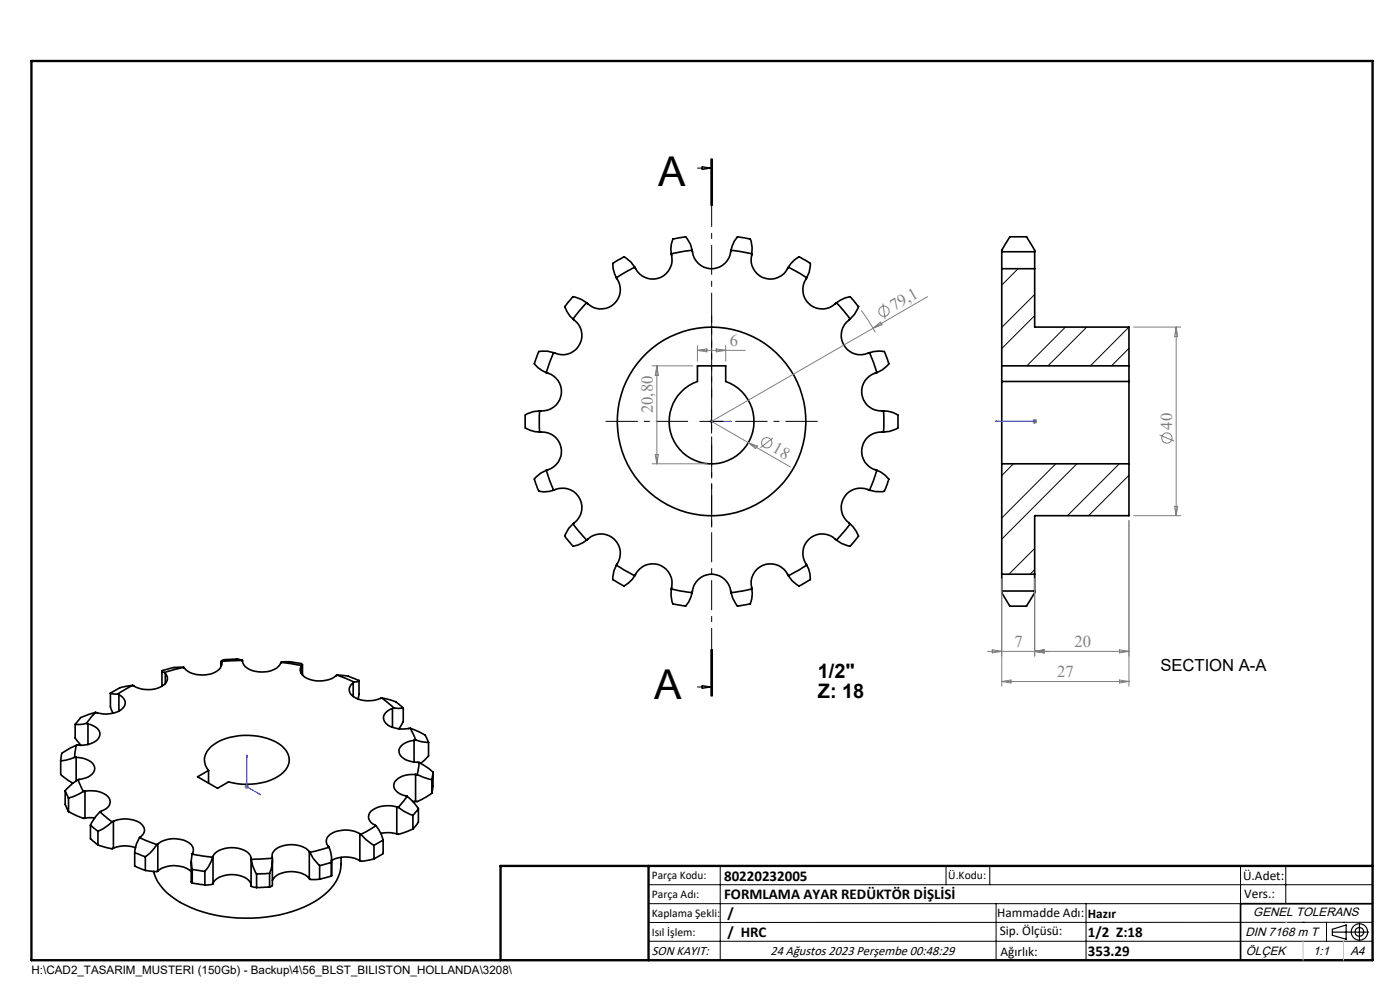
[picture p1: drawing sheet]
<svg xmlns="http://www.w3.org/2000/svg" width="297mm" height="210mm" viewBox="0 0 297 210" stroke-linecap="round" stroke-linejoin="round" font-family="sans-serif">
<g fill="none" stroke="#000" stroke-width=".35">
<path d="M130.8 58.9a4.1 4.1 0 0 1-.7 5.7 4.1 4.1 0 0 1-5.6-.4M134.7 56.7l-.8-1.1-1.5-1.1-1.2 .6-1.2 .8 .1 1.1 .7 1.9M134.7 56.7l-3.9 2.2M142.4 53.9a4.1 4.1 0 0 1-2.5 5.1 4.1 4.1 0 0 1-5.2-2.3M146.8 53.1l-4.4 .8M146.8 53.1a4.1 4.1 0 0 0 4.2 3.9 4.1 4.1 0 0 0 4.1-3.9M146.8 53.1l-.3-1.3-1-1.6-1.4 .2-1.4 .3-.3 1.1v2.1M155.1 53.1l4.4 .8M155.1 53.1l.7-2 .7-.9 1.3 .2 1.4 .3 .4 1.9-.1 1.3M159.5 53.9a4.1 4.1 0 0 0 2.6 5 4.1 4.1 0 0 0 5.2-2.2M167.3 56.7l1.3-1.6 .9-.6 1.2 .6 1.2 .8-.2 1.8-.6 1.2M167.3 56.7l3.8 2.2"/>
<path d="M171.1 58.9a4.1 4.1 0 0 0 .7 5.7 4.1 4.1 0 0 0 5.6-.4M212.5 53.4v3.6M212.5 53.4v-.3l1.7-2.9h3.6l1.7 2.9v.3M212.5 53.4h7M212.5 57h7M212.5 57v23.9M219.5 53.4v3.6M219.5 57v12.4h20v11.5M115.9 79a4.1 4.1 0 0 1 3.2 4.8 4.1 4.1 0 0 1-4.6 3.4M117.4 74.8l-1.5 4.2M117.4 74.8l-1.2-.3-1.9 .1-.6 1.6-.4 1 .8 .8 1.8 1M121.6 67.7a4.1 4.1 0 0 1 1.3 5.5 4.1 4.1 0 0 1-5.5 1.6"/>
<path d="M124.5 64.2l-2.9 3.5M124.5 64.2l-1.1-.7-1.3-.5-.5-.1-.3 .3-1.5 1.8 .5 1.1 1.3 1.6M148 77.6h6v3.3a9 9 0 0 1 4.2 13.9 9 9 0 0 1-14.5 0 9 9 0 0 1 4.3-13.9zM177.4 64.2l2.9 3.5M177.4 64.2l1.8-1 1.1-.3 .7 .8 1.1 1.3-.8 1.7-1 1M180.3 67.7a4.1 4.1 0 0 0-1.3 5.5 4.1 4.1 0 0 0 5.5 1.6M184.5 74.8l1.5 4.2M184.5 74.8l2-.3 1.1 .1 .5 1.3 .5 1.3-1.4 1.2-1.2 .6M186 79a4.1 4.1 0 0 0-3.1 4.8 4.1 4.1 0 0 0 4.5 3.4M212.5 77.6h27M114.5 91.6a4.1 4.1 0 0 1 4.6 3.4 4.1 4.1 0 0 1-3.2 4.8M114.5 87.2v4.4"/>
<path d="M114.5 87.2l-1.3 .1-1.3 .5-.5 .2v.4v2.4l2.1 .8h1M115.9 99.8l1.5 4.2M115.9 99.8l-1.2 .6-1.4 1.2 .4 1 .6 1.6 1.1 .1 2-.3M186 99.8l-1.5 4.2M186 99.8l1.8 1 .8 .8-.5 1.3-.5 1.3-1.9 .1-1.2-.3M187.4 87.2v4.4M187.4 91.6a4.1 4.1 0 0 0-4.5 3.4 4.1 4.1 0 0 0 3.1 4.8M187.4 87.2l2.1 .3 1 .5v.4v2.4l-1.8 .7-1.3 .1M212.5 80.9v17.5M212.5 80.9h27M212.5 98.4h27M212.5 98.4v23.4"/>
<path d="M239.5 80.9v17.5M239.5 98.4v11h-20v12.4M117.4 104a4.1 4.1 0 0 1 5.5 1.6 4.1 4.1 0 0 1-1.3 5.5M121.6 111.1l-1 1-.8 1.6 .8 1.1 1 1.1 1.1-.3 1.8-1M121.6 111.1l2.9 3.5M124.5 114.6v-.1a4.1 4.1 0 0 1 5.6-.3 4.1 4.1 0 0 1 .7 5.7M130.8 119.9l3.9 2.2M130.8 119.9l-.6 1.2-.2 1.8 1.2 .7 1.2 .7 1.7-1.4 .6-.8M171.1 119.9l-3.8 2.2M171.1 119.9l.5 .8 .2 1.1 .1 1.1-1.8 1.1-.6 .3-.4-.2-1.1-.9-.7-1.1M177.4 114.6v-.1a4.1 4.1 0 0 0-5.6-.3 4.1 4.1 0 0 0-.7 5.7M180.3 111.1l-2.9 3.5"/>
<path d="M180.3 111.1l1.3 1.6 .5 1-.8 1.1-1 1.1-1.8-.6-1.1-.7M184.5 104a4.1 4.1 0 0 0-5.5 1.6 4.1 4.1 0 0 0 1.3 5.5M134.7 122.1a4.1 4.1 0 0 1 5.2-2.3 4.1 4.1 0 0 1 2.5 5.1M142.4 124.9l-.1 1.4 .4 1.8 1.1 .2 1.7 .3 .6-.9 .7-2M142.4 124.9l4.4 .8M146.8 125.7a4.1 4.1 0 0 1 4.2-3.9 4.1 4.1 0 0 1 4.1 3.9M159.5 124.9v2.1l-.3 1.1-1 .2-1.7 .3-1-1.6-.4-1.3M159.5 124.9l-4.4 .8M167.3 122.1a4.1 4.1 0 0 0-5.3-2.3 4.1 4.1 0 0 0-2.5 5.1M212.5 121.8v3.6M212.5 125.4v.3l1.7 2.9h3.6l1.7-2.9v-.3M212.5 121.8h7"/>
<path d="M212.5 125.4h7M219.5 121.8v3.6M15.9 153.7v2.9l1.2 1.5M16.2 158.1l-.4 2.5M16.2 158.1a6.4 6.4 0 0 0-3.1 1.9l-.2 1.4M18.3 153.4l.4 .2M18.3 153.4l-2.4 .3M18.7 153.6l.6 .1a2.18 2.18 0 0 1 1.8 2.4 4.1 4.1 0 0 1-3.8 2h-1.1M18.7 153.6v4.3M20.2 151.1l-1.9 2.3M20.2 151.1a8.9 8.9 0 0 0-3.2 1.3l-1.1 1.3M23.4 147l1.6 .2"/>
<path d="M23.4 147v2.9l.6 1.4M25 147.2l.2 .1M25.2 147.3a1.82 1.82 0 0 1 1.1 2.6 5.6 5.6 0 0 1-5.8 1.3l-.3-.1M25.2 147.3v3.5M28.2 145.4l-3.2 1.8M28.2 145.4a7.1 7.1 0 0 0-4 1.2l-.8 .4M34.4 142.4v3.2M34.9 142.7l.2 .1M35.1 142.8a1.76 1.76 0 0 1-1.1 2.9 5.8 5.8 0 0 1-5.8-.3M35.1 142.8v2.2M39 141.6l-4.1 1.1M39 141.6a11.1 11.1 0 0 0-4.6 .7l.2 .3 .3 .1"/>
<path d="M44.8 158.3a13.5 13.5 0 0 1 13.5-1 4.3 4.3 0 0 1 2.9 4.9 6.8 6.8 0 0 1-4.8 3.6 15.8 15.8 0 0 1-7.9 .1l-2.4 1.3-4.2-2.4 2.3-1.4a3.4 3.4 0 0 1 .6-5.1zM46.9 140.3v1M47 140.3v.2M47 140.5a2 2 0 0 1-1.5 2.2 5.5 5.5 0 0 1-6.5-1.1M47 140.5v.6M51.4 140.1l-4.4 .2M51.4 140.1a1.85 1.85 0 0 0 1.6 1.9 6.1 6.1 0 0 0 6-.6l.6-.9M51.4 140.1a6.5 6.5 0 0 0-3.2-.2l-1.1 .2-.1 .2M59.6 140.5l4.4 .7M59.6 140.5a11.6 11.6 0 0 1 4.5 .4l.1 .1-.2 .2M63.9 141.3a2.08 2.08 0 0 0 1.9 2.8 5.6 5.6 0 0 0 5.5-.8l.1-.1M63.9 141.3v1.5"/>
<path d="M64 141.2l-.1 .1M64.2 141v2.2M71.4 143.2l3.7 1.5M71.4 143.2a11.4 11.4 0 0 1 4.8 1.1M74.9 144.8a1.67 1.67 0 0 0 .1 3 6.7 6.7 0 0 0 6 .3M74.9 144.8v2.9M75.1 144.7l-.2 .1M76.2 144.3l-.5 .3-.6 .1M76.2 144.3v2.9l-.2 1.1M81 148.1l2.5 2.1M81 148.1l.8 .1a6.4 6.4 0 0 1 3.4 1.6l.3 .4M83.3 150.3a2.25 2.25 0 0 0-1.9 2.4 4 4 0 0 0 3.9 1.9l1.7-.1"/>
<path d="M83.3 150.3v4M83.5 150.2l-.2 .1M83.5 150.2h2M85.5 150.2v2.9l-.9 1.5M87 154.5l1.2 2.5M87 154.5a10 10 0 0 1 3.3 1.6l.6 1.4M87.8 157l-.6 .2a2.84 2.84 0 0 0-2.6 2.1 3.2 3.2 0 0 0 3.3 2.4h1M87.8 157v4.7M88.2 157h-.4M88.2 157l1.2 .3 1.5 .2M90.9 157.5v2.9l-1.6 1.5M12.9 161.4v2.9l2.6 1.8"/>
<path d="M13.8 167.7l.7 1.6M13.8 167.7v2.9l.7 1.5M14.5 172.1l1.9 1 1.3 .5h.3M14.5 169.3v2.8M15.8 160.6h.4M15.8 160.6l-2 .7-.9 .1M16.2 160.6a4.1 4.1 0 0 1 3.8 2 2.46 2.46 0 0 1-2.5 2.6l-1 .2M16.2 160.6v5.1M16.5 165.4l1.2 2.5M16.5 165.4l-1.2 .9-1.5 1.4M17.7 167.9l-2 1-1.2 .4M18 167.8a5.3 5.3 0 0 1 5.1 1.5 1.76 1.76 0 0 1-1.1 2.5l-.8 .4"/>
<path d="M18 167.8l-.3 .1M18 167.8v5.8M19.2 175l1.6 1.3M19.2 175v2.9l1.6 1.3M20.1 173.5l-2.1 .1M20.8 179.2l3 .8 .3-.1M20.8 176.3v2.9M21.2 172.2l2.6 2.1M21.2 172.2l-1 1.1-1 1.7M23.8 174.3l-1.9 1.5-1.1 .5M24.1 174.2a6.1 6.1 0 0 1 6 .7 1.76 1.76 0 0 1-.4 2.7l-.1 .1M24.1 174.2l-.3 .1"/>
<path d="M24.1 174.2v5.7M28.8 179.8a6.5 6.5 0 0 0-4.7 .1M29.6 177.7l3.7 1.5M29.6 177.7l-.6 1.3-.4 1.8M33.3 179.2l-1.5 1.8-1 .7M33.5 179a5.7 5.7 0 0 1 7.2 .4 1.55 1.55 0 0 1 0 1.8M33.5 179l-.2 .2M33.5 179v5.7M44.2 163.4v2.7M69.8 179.7l-4 1.1M69.8 179.7l.5 2.1v1.1l-2.5 .7M76.3 176.8l.3 .2"/>
<path d="M76.3 176.8a6.1 6.1 0 0 0-6.5 .4 1.68 1.68 0 0 0 0 2.5M76.3 176.8v5.8M76.6 177l1 1.1 1.7 1.2M79.3 179.3v2.9M79.8 175.1l-3.2 1.9M79.8 175.1l1.1 2 .4 1.1M80.8 176.8l2.1-.2 1.3 .3M81.3 178.2l-2 1.1M81.3 178.2v2.8l-2 1.2M84.2 171.2l.3 .1M84.2 171.2a5.6 5.6 0 0 0-5.8 1.2 1.95 1.95 0 0 0 1.3 2.7h.1M84.2 171.2v5.7"/>
<path d="M84.5 171.3l1.2 .8 1.9 .9M86.4 168.9l-1.9 2.4M86.4 168.9l1.7 1.7 .7 .9M87.6 170h.6M87.6 175.9l-2.2 .8-.9 .3-.3-.1M87.6 173v2.9M88.2 164.3h.3M88.2 164.3a4.5 4.5 0 0 0-4.6 1.9 2.51 2.51 0 0 0 2.5 2.6l.3 .1M88.2 164.3v5.7M88.5 164.3l1.3 .6 1.8 .5M88.8 171.5l-1.2 1.5M88.8 171.5v2.9l-1.2 1.5"/>
<path d="M88.9 161.7l-.4 2.6M88.9 161.7l2 1.3 1 .8M91.6 168.3l-2.2 1.3-.9 .4h-.3M91.6 165.4v2.9M91.9 163.8l-.3 1.6M91.9 163.8v2.9l-.3 1.6M28.6 180.8l2.2 .9M28.6 180.8v2.9l2.2 .9M30.8 184.6l2.5 .3 .2-.2M30.8 181.7v2.9M33.5 184.7a5.8 5.8 0 0 1 7.1 .2M40.6 182.7v4.4l.2 .2"/>
<path d="M40.7 181.2l4.4 .6M40.7 181.2l-.1 1.4 .2 1.8M40.8 184.4l2.7 .4M40.8 187.3l2.7 .4M40.8 184.4v2.9M43.5 184.8v2.9M45.1 181.8l-.9 2.1-.7 .9M45.2 181.7a4.2 4.2 0 0 1 4-1.9 4.3 4.3 0 0 1 4 1.9l.1 .4M45.2 181.7l-.1 .1M45.2 187.4a4.2 4.2 0 0 1 4-1.9 4.3 4.3 0 0 1 4 1.9l.1 .4M45.2 187.4l-.1 .2-1.6 .1M45.2 181.7v5.7"/>
<path d="M53.3 182.1v.2M53.3 187.8l.2 .3 .9 .2M53.3 182.1v5.7M53.3 182.3l.3 1.3 .8 1.8M54.4 185.4v2.9M57.2 185.3l-2.8 .1M57.2 188.2l-2.8 .1M57.2 185.3v2.9M57.8 182.1l-4.5 .2M57.8 182.1l-.2 2.1-.4 1.1M57.8 182.5v5.3l-.6 .4M65.6 180.6l.2 .2"/>
<path d="M65.6 180.6a5.7 5.7 0 0 0-5.8-1.1 2.25 2.25 0 0 0-2.1 2.4l.1 .2M65.6 186.4a5.7 5.7 0 0 0-5.8-1.2 3 3 0 0 0-2 1.6M65.6 186.4l.2 .1 .4 .1 1.6-.1M65.6 180.6v5.8M65.8 180.8l.6 1.3 1.4 1.5M67.8 183.6v2.9M70.3 185.8l-2.5 .7M70.3 185.7v.1M70.3 182.5a6.3 6.3 0 0 1 6 .1M70.3 182.3v3.5M72.4 181.8a8.8 8.8 0 0 1-3.7 8.1 26.5 26.5 0 0 1-16.9 4.9 26.3 26.3 0 0 1-15.5-4.7 9.8 9.8 0 0 1-3.7-5.3M79.3 182.2l-2 .4-.7 .1-.3-.1"/>
<path d="M291.2 191.7h-28v12"/>
<circle cx="151" cy="89.4" r="20"/>
</g>
<g fill="none" stroke="#000" stroke-width=".21">
<path d="M148 35.7h3M148.9 35.3l2.1 .4-2.1 .3zM150.8 33.6v10zM151 33.6v10M151.2 33.6v10M216 57l-3.5 3.5M219.5 62.5l-7 7M219.5 66.9l-7 7M226 69.4l-8.2 8.2M230.5 69.4l-8.2 8.2M239.5 69.4l-8.2 8.2M239.5 73.9l-3.7 3.7"/>
<path d="M148.4 89.4h5.1M151 86.9v5M215 98.4l-2.5 2.5M224 98.4l-11.5 11.5M228.5 98.4l-16 16M237.5 98.4l-11.1 11M219.5 116.3l-5.5 5.5M239.5 100.8l-8.6 8.6M150.8 137.7v10M151 137.7v10M151.2 137.7v10M219.5 120.8l-1 1"/>
<path d="M148 145.7h3M148.9 145.4l2.1 .3-2.1 .3zM137.6 187.7h153.6M137.6 191.7h153.6M137.6 199.7h153.6M152.8 183.7v20M200.7 183.7v4M210 183.7v4M211.3 191.7v12M230.4 191.7v12M263.2 183.7v20M272.8 183.7v8"/>
<path d="M276.4 195.6h.1M281.4 195.6v4.1M285 195.6h.1M291.2 195.6l-153.6 .1"/>
</g>
<g fill="none" stroke="#808080" stroke-width=".21">
<path d="M138.3 77.6h8.7M139.3 77.6v20.8M139.3 77.6l.4 2h-.7zM148 73.3v3.3M148 74.3h10.1M148 74.3l2-.3v.6zM151.9 74l2.1 .3-2.1 .3zM154 73.3v3.3M182.7 65.9l3 4.6M185.2 69.6l-34.2 19.8 16.7 9.7M185.2 69.6l1.6-1.3 .3 .6zM187.3 64.4l.5 3.3"/>
<path d="M196.8 62.9l-11.6 6.7M240.5 69.4h10M249.5 69.4v40M249.5 69.4l.3 2h-.6zM138.3 98.4h11.7M139 96.4h.7l-.4 2zM150.5 89.4h.9M150.6 89l.7 .7M151 88.9v1M151.3 89l-.7 .7M158.7 93.9l2 .7-.4 .6zM164 92.9l-2.7 2.1"/>
<path d="M219 89.4h1M219.1 89l.8 .7M219.5 88.9v1M219.9 89l-.8 .7M246 92.3l3.1 1.2M239.5 110.4v35.1M240.5 109.4h10M249.2 107.4h.6l-.3 2zM209.5 138.2h30M210.5 137.8l2 .4-2 .3zM212.5 122.8v22.7M219.5 122.8v16.4"/>
<path d="M219.5 138.2l2-.4v.7zM237.5 137.8l2 .4-2 .3zM212.5 144.6h27M212.5 144.6l2-.4v.7zM237.5 144.2l2 .4-2 .3zM51.9 166.9h1M52 166.5l.7 .7M52.4 166.4v1M52.7 166.5l-.7 .7"/>
<circle cx="187.5" cy="66" r="1.1"/>
<circle cx="162.6" cy="93.9" r="1.1"/>
<circle cx="247.6" cy="92.9" r="1.08"/>
</g>
<g fill="none" stroke="#000" stroke-width=".25">
<path d="M282.6 197.7h7.8M282.6 197.1l3-.9v3l-3-.8zM288.4 195.8v3.8M106.2 203.7h185"/>
<circle cx="288.4" cy="197.7" r="1.74"/>
<circle cx="288.4" cy="197.7" r=".93"/>
</g>
<path d="M150.8 89.4h.3zM151 89.4h.1M151 89.4h4.1M155.1 89.4h-.4h.4M211.2 89.4h.4h-.4M211.2 89.4h8.3M219.4 89.4h.2zM219.5 89.4h.1M52.4 160.1v6.8l2.9 1.7M52.4 160.1v.4l-.1-.1zM55 168.3l.3 .3-.3-.1z" fill="none" stroke="#00f" stroke-width=".21"/>
<path d="M146 89.4h-17.5M151 84.4v-17.5M151 94.4v17.5M156 89.4h17.5" fill="none" stroke="#000" stroke-width=".21" stroke-dasharray="15.2 1.3 1.3 1.3" stroke-dashoffset="8.4" stroke-linecap="butt"/>
<path d="M151 147.7v-114.1" fill="none" stroke="#000" stroke-width=".21" stroke-dasharray="6.3 1.3 1.3 1.3" stroke-dashoffset="2" stroke-linecap="butt"/>
<path d="M6.7 12.9h284.5v190.8h-284.5zM137.6 183.7v20M291.2 183.7h-185v20" fill="none" stroke="#000" stroke-width=".5"/>
<path d="M276.4 199.7v4M285 199.7v4" fill="none" stroke="#c0c0c0" stroke-width=".21"/>
<path d="M272.8 195.6h.1" fill="none" stroke="#c0c0c0" stroke-width=".25"/>
<g fill="#00f">
<path d="M154.7 89.4h.4zM150.8 89.4h.3z"/>
<path d="M55 168.3l.3 .3-.3-.1zM52.4 160.1v.4l-.1-.1z"/>
<path d="M219.4 89.4h.2zM211.2 89.4h.4zM219.4 89.4h.2zM211.2 89.4h.4z"/>
</g>
<g font-size="8.7">
<text x="139.6" y="39.5">A</text>
<text x="138.8" y="148.3">A</text>
</g>
<g font-size="4.2">
<text x="173.5" y="143.8">1/2&quot;</text>
<text x="173.5" y="148.1">Z: 18</text>
</g>
<g font-size="3.5" fill="#808080">
<text x="189.7" y="66.1" transform="rotate(-30 189.7 66.1)">79,1</text>
<text x="154.8" y="73.5">6</text>
<text x="138.5" y="87.7" transform="rotate(-90 138.5 87.7)">20,80</text>
<text x="163.7" y="95.8" transform="rotate(30 163.7 95.8)">18</text>
<text x="248.7" y="91.1" transform="rotate(-90 248.7 91.1)">40</text>
<text x="215.2" y="137.3">7</text>
<text x="227.9" y="137.3">20</text>
<text x="224.3" y="143.7">27</text>
</g>
<text font-size="3.5" x="246.2" y="142.3">SECTION A-A</text>
<g font-size="3.2">
<text x="153.6" y="190.8">FORMLAMA AYAR REDÜKTÖR DİŞLİSİ</text>
<text x="153.6" y="186.8">80220232005</text>
<text x="154.3" y="194.8">/</text>
<text x="154.3" y="198.8">/ HRC</text>
<text x="230.8" y="198.7">1/2 Z:18</text>
<text x="230.8" y="202.8">353.29</text>
</g>
<g font-size="2.8">
<text x="263.7" y="186.7">Ü.Adet:</text>
<text x="263.9" y="190.5">Vers.:</text>
<text x="211.5" y="194.5">Hammadde Adı:</text>
<text x="230.8" y="194.7">Hazır</text>
<text x="138.3" y="202.6">SON KAYIT:</text>
<text x="163.4" y="202.6">24 Ağustos 2023 Perşembe 00:48:29</text>
<text x="212.1" y="198.4">Sip. Ölçüsü:</text>
<text x="212.2" y="202.7">Ağırlık:</text>
</g>
<g font-size="2.6">
<text x="265.9" y="194.4">GENEL TOLERANS</text>
<text x="264.2" y="198.5">DIN 7168 m T</text>
<text x="264.3" y="202.6">ÖLÇEK</text>
<text x="278.5" y="202.6">1:1</text>
<text x="286.5" y="202.6">A4</text>
</g>
<g font-size="2.5">
<text x="138.3" y="186.4">Parça Kodu:</text>
<text x="138.3" y="190.5">Parça Adı:</text>
<text x="201.2" y="186.5">Ü.Kodu:</text>
<text x="138.3" y="194.5">Kaplama Şekli:</text>
<text x="138.3" y="198.6">Isıl İşlem:</text>
<text x="6.7" y="206.7">H:\CAD2_TASARIM_MUSTERI (150Gb) - Backup\4\56_BLST_BILISTON_HOLLANDA\3208\</text>
</g>
</svg>
